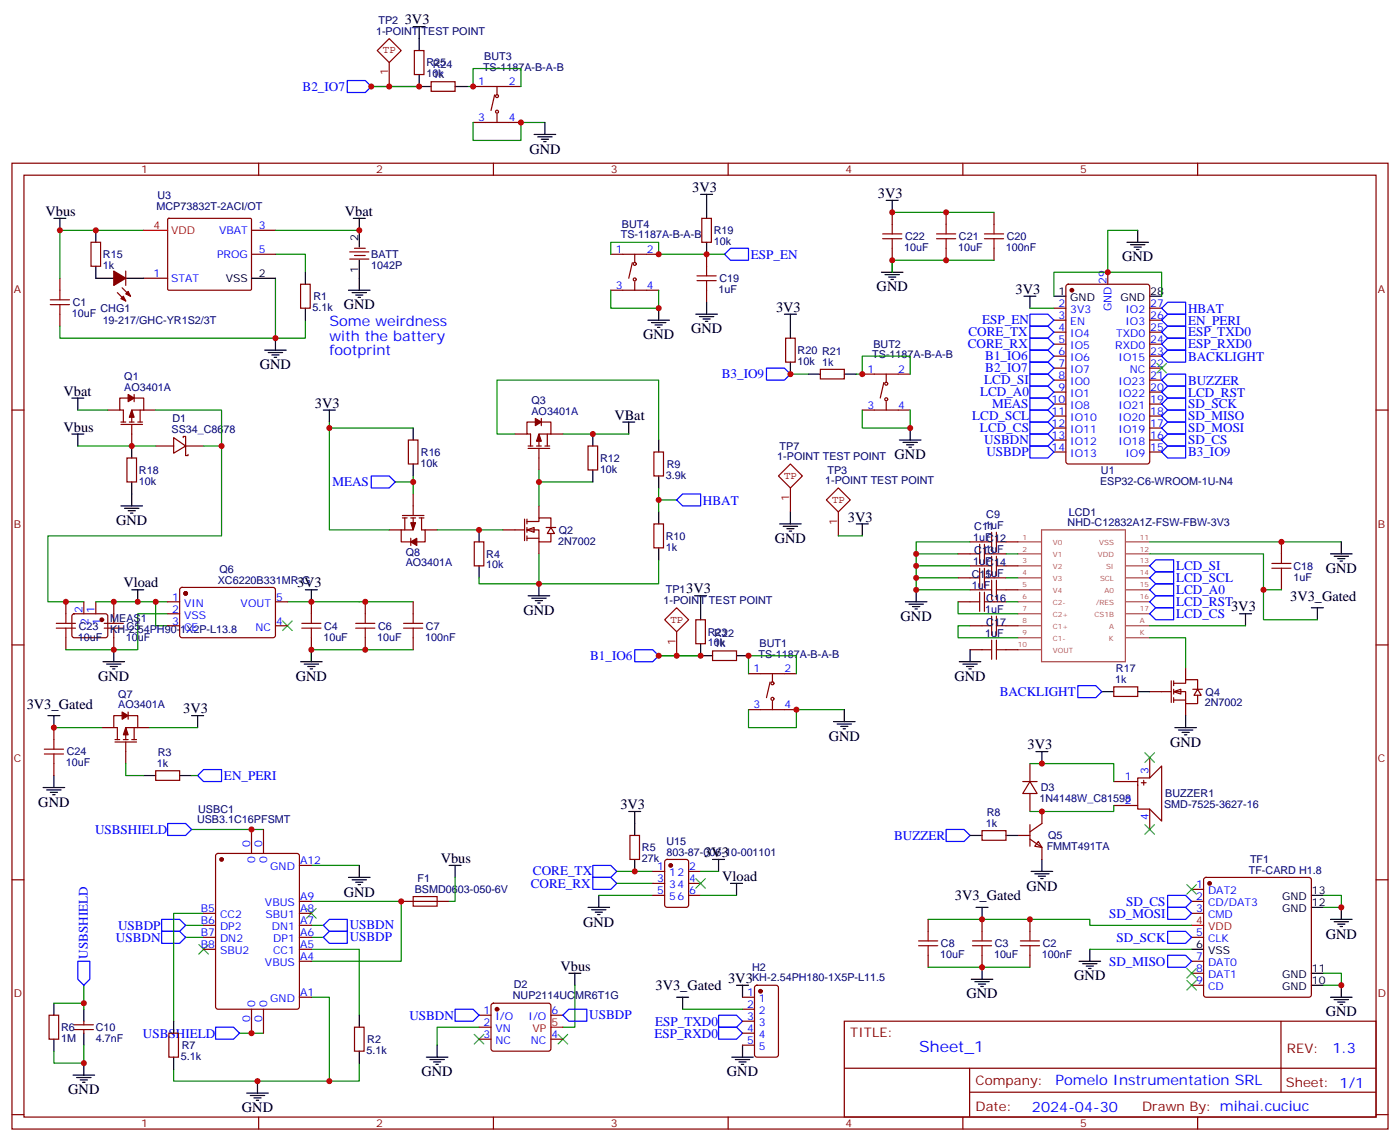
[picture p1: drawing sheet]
<svg xmlns="http://www.w3.org/2000/svg" width="412mm" height="336mm" viewBox="0 0 412 336" stroke-linecap="round" stroke-linejoin="round" font-family="sans-serif">
<g fill="none" stroke="#870000" stroke-width=".35">
<path d="M139.3 36.1h14.2M139.3 25.5h14.2M145.7 27.9l-1.1 4.6M146.4 25.5v2.4M146.4 33.6v2.5M3.5 48h405.4v284.4h-405.4zM7.1 51.6h398.2v277.3h-398.2zM76.2 48v3.6M145.3 48v3.6M214.5 48v3.6M283.6 48v3.6M352.8 48v3.6"/>
<path d="M37 79.8v4.2M49.4 64.5l.3-.2h24.2l.2 .3-.1 20.7-.3 .1h-24.1l-.2-.3zM74.1 67.8h7M74.1 74.9h7M103 74.2h5.7M103 76.3h5.7M104.4 73.1h3.2M104.4 75.2h3.2M17.6 81.9v3.5M17.6 92.5v3.5M34.6 86.1l2.4 2.5M36 84.7l2.5 2.5"/>
<path d="M42.3 81.9h7.1M37.7 117.2h-2.4v3.5h1v3.5M39.5 117.2h2.8v3.5M39.5 116.1v2.2M254 110.1h14.1M260.3 112.6l-1 4.6M261.1 110.1v2.5M261.1 118.3v2.4M3.5 120.7h3.6M31.7 120.7h3.6M35.6 125h6.4M35.6 124.2h1.4"/>
<path d="M37.4 134.8h2.8v7.1h-2.8zM38.1 124.2h1.4M38.8 125v6.3M40.6 124.2h1.4M41.3 120.7v3.5M42.3 120.7h-3.5v3.5M42.3 120.7h3.6M45.9 131.3h5.3M51.2 128.8l3.5 2.5-3.5 2.1zM54 128.8v-.3h.7v2.8M54.7 131.3v2.8h.7v-.3M54.7 131.3h5.3"/>
<path d="M254 120.7h14.1M405.3 120.7h3.6M33.5 177.2v3.5M91.7 177.2v3.5M107.6 177.2v3.5M121.7 177.2v3.5M3.5 189.9h3.6M33.5 187.7v3.6M91.7 187.7v3.6M107.6 187.7v3.6M121.7 187.7v3.6M220.5 198.3h14.1"/>
<path d="M227.5 198.3v2.5M405.3 189.9h3.6M220.5 208.9h14.1M226.8 200.8l-1 4.6M227.5 206.4v2.5M3.5 259h3.6M63.7 251.5l.5-.3h23.3l.6 .5 .1 44.7-.5 .7h-23.5l-.6-.5-.1-44.6zM74.1 244.2v7M77.6 244.2v7M88.2 254.8h3.5M185.6 246h2.8v7h-2.8zM354.8 258.5l.4-.2h30.4l.5 .2 .2 .5v33.9l-.2 .5-.5 .2h-30.4l-.5-.3-.2-.4v-33.9z"/>
<path d="M405.3 259h3.6M60 275.9h3.5M60 268.9h3.5M60 272.4h3.5M60 279.5h3.5M88.2 275.9h3.5M88.2 268.9h3.5M88.2 265.4h3.5M88.2 272.4h3.5M88.2 279.5h3.5M273.4 270.7v3.5M289.3 270.7v3.5"/>
<path d="M303.4 270.7v3.5M351 275.9h3.5M351 268.9h3.5M351 265.4h3.5M351 261.8h3.5M74.1 297.1v7.1M77.6 297.1v7.1M88.2 283h3.5M88.2 293.6h3.5M141.1 298.9h3.5M144.9 295.6l.4-.3h16.3l.5 .3 .2 .5v12.7l-.3 .5-.4 .2h-16.3l-.5-.3-.2-.4v-12.7zM162.3 298.9h3.5"/>
<path d="M273.4 281.2v3.6M289.3 281.2v3.6M303.4 281.2v3.6M351 290.1h3.5M351 286.5h3.5M351 283h3.5M141.1 302.4h3.5M141.1 305.9h3.5M162.3 305.9h3.5M248.7 300.6h156.6v28.3h-156.6zM248.7 314.5h156.5M285.6 314.5v14.1"/>
<path d="M377.3 300.7v20.8M3.5 328.2h3.6M76.2 328.9v3.5M145.3 328.9v3.5M214.5 328.9v3.5M283.6 328.9v3.5M285.6 321.5h119.6M352.8 328.9v3.5M405.3 328.2h3.6"/>
<circle cx="146.4" cy="28.3" r=".44"/>
<circle cx="146.4" cy="32.9" r=".44"/>
<circle cx="261.1" cy="113" r=".44"/>
<circle cx="261.1" cy="117.5" r=".44"/>
<circle cx="227.5" cy="201.2" r=".44"/>
<circle cx="227.5" cy="205.7" r=".44"/>
</g>
<g fill="none" stroke="#000" stroke-width=".35">
<path d="M15.9 64.3h3.5M17.6 64.3v3.5M104.1 64.3h3.5M105.8 64.3v8.4M105.8 76.6v8.8M28.2 81.9h5.3M37 81.9h5.3M74.1 81.9h7M81.1 99.6v3.5M102.7 85.4h6.3M103.7 86.1h4.2M104.8 86.9h2.1"/>
<path d="M105.5 87.6h.7M21.2 117.2h3.5M22.9 117.2v3.5M78 103.1h6.3M79 103.8h4.3M80.1 104.5h2.1M80.8 105.2h.7M21.2 127.8h3.5M22.9 127.8v3.5M38.8 131.3v3.5M183.4 124.2h3.6M185.2 124.2v3.6"/>
<path d="M35.6 148.9h6.4M36.7 149.6h4.2M37.7 150.4h2.2M38.5 151.1h.7M38.8 141.9v7M90 173.6h3.5M91.7 173.6v3.6M155.6 175.4h6.3M156.6 176.1h4.3M157.7 176.8h2.1M158.4 177.5h.7M158.7 171.9v3.5"/>
<path d="M30.3 194.8h6.4M31.4 195.5h4.2M32.5 196.2h2.1M33.2 196.9h.7M33.5 191.3v3.5M88.5 194.8h6.4M89.6 195.5h4.2M90.7 196.2h2.1M91.4 196.9h.7M91.7 191.3v3.5M185.2 238.9h3.5M187 238.9v7.1"/>
<path d="M102.7 258.3h6.3M103.7 259h4.2M104.8 259.7h2.1M105.8 254.8v3.5M187 253v3.5M303.7 256.5h6.4M304.8 257.2h4.2M305.9 258h2.1M306.6 258.7h.7M306.9 253v3.5M105.5 260.4h.7M173.2 267.1h6.4"/>
<path d="M174.3 267.8h4.2M175.3 268.5h2.1M176 269.2h.7M176.4 263.6v3.5M321 279.5v3.5M351 279.5h3.5M386.3 263.6h3.5M386.3 267.1h3.5M391.9 270.7h6.4M393 271.4h4.2M394.1 272.1h2.1M394.8 272.8h.7"/>
<path d="M395.1 267.1v3.6M167.6 286.5h3.5M169.3 286.5v3.6M286.1 288.3h6.4M287.2 289h4.2M288.2 289.7h2.1M288.9 290.4h.7M289.3 284.8v3.5M317.9 283h6.3M318.9 283.7h4.2M320 284.4h2.1M320.7 285.1h.7"/>
<path d="M386.3 286.5h3.5M386.3 290.1h3.5M391.9 293.6h6.4M393 294.3h4.2M394.1 295h2.1M394.8 295.7h.7M395.1 290.1v3.5M75.8 318.3v3.5M125.6 311.2h6.3M126.6 311.9h4.3M127.7 312.6h2.1M128.4 313.3h.7"/>
<path d="M128.8 307.7v3.5M72.7 321.8h6.3M73.7 322.5h4.3M74.8 323.2h2.1M75.5 323.9h.7"/>
</g>
<g fill="none" stroke="#a10000" stroke-width=".35">
<path d="M14.8 89.7h5.7M14.8 88.3h5.7M17.6 85.4v2.9M17.6 89.7v2.8M30.7 184.9h5.6M30.7 183.5h5.6M33.5 180.7v2.8M33.5 184.9v2.8M88.9 184.9h5.6M88.9 183.5h5.6M91.7 180.7v2.8M91.7 184.9v2.8"/>
<path d="M104.8 184.9h5.6M104.8 183.5h5.6M107.6 180.7v2.8M107.6 184.9v2.8M118.9 184.9h5.6M118.9 183.5h5.6M121.7 180.7v2.8M121.7 184.9v2.8M270.6 278.4h5.6M270.6 277h5.6M273.4 274.2v2.8M273.4 278.4v2.8"/>
<path d="M286.5 278.4h5.6M286.5 277h5.6M289.3 274.2v2.8M289.3 278.4v2.8M300.6 278.4h5.6M300.6 277h5.6M303.4 274.2v2.8M303.4 278.4v2.8"/>
</g>
<g fill="none" stroke="#008700" stroke-width=".35">
<path d="M42.3 67.8h-24.7v14.1M81.1 74.9h8.9v5.3M81.1 67.8h24.7M81.1 81.9v17.7h8.9v-5.3M22.9 131.3h23M45.9 120.7h19.4v10.6h-5.3M151.7 127.8h-5.3v-15.9h47.6v17.6M158.7 138.4v3.5h15.9M158.7 141.9v7M194 147.2h5.3M194 143.7v7M49.4 177.2h-3.5v7h3.5"/>
<path d="M84.7 177.2h37M158.7 163.1v8.8h35.3v-7.1M49.4 180.7h-8.8v10.6h-7.1M121.7 191.3h-30v3.5M56.4 244.2h21.2M91.7 254.8h14.1M181.7 256.5h10.6M54.7 272.4h5.3M54.7 275.9h5.3M60 268.9h-8.8v31.7M91.7 265.4h26.5v17.6h-26.5M91.7 279.5h14.1v19.4"/>
<path d="M91.7 272.4h3.5M91.7 275.9h3.5M176.4 263.6h15.9M181.7 260.1h10.6M273.4 270.7h47.6v1.7h30M321 279.5h30M389.8 263.6h5.3v3.5h-5.3M91.7 293.6h5.3v24.7M169.3 290.1v12.3h-3.5M273.4 284.8h30M389.8 286.5h5.3v3.6h-5.3M70.6 304.2h7"/>
<path d="M105.8 313v5.3h-54.6v-3.6M141.1 302.4h-12.3v5.3"/>
</g>
<path d="M42.3 67.8h7.1M351 272.4h3.5M162.3 302.4h3.5" fill="none" stroke="#f00" stroke-width=".35"/>
<g fill="#870000" stroke="#870000" stroke-width=".35">
<path d="M33.5 79.8l3.5 2.1-3.5 2.1z"/>
<path d="M37 86.5l.7-.7 .8 1.4z"/>
<path d="M36.3 87.2l.7 1.4-1.4-.7z"/>
<path d="M38.8 120.7l.7 2.1h-1.4z"/>
<path d="M37.7 116.1l1.8 1.1-1.8 1.1z"/>
<circle cx="356.3" cy="260.1" r=".53"/>
<circle cx="146.4" cy="297.1" r=".53"/>
<circle cx="65.3" cy="253" r=".53"/>
</g>
<g fill="none" stroke="#00f" stroke-width=".35">
<path d="M199.3 147.2l1.8-1.8h5.3v3.5h-5.3zM49.4 242.4h5.3l1.7 1.8-1.7 1.8h-5.3zM174.6 254.8h5.3l1.8 1.7-1.8 1.8h-5.3zM174.6 258.3h5.3l1.8 1.8-1.8 1.7h-5.3zM278.7 244.2h5.3l1.8 1.8-1.8 1.7h-5.3zM47.6 270.7h5.3l1.8 1.7-1.8 1.8h-5.3zM47.6 274.2h5.3l1.8 1.7-1.8 1.8h-5.3zM95.2 272.4l1.8-1.7h5.3v3.5h-5.3zM97 274.2h5.3v3.5h-5.3l-1.8-1.8zM344 263.6h5.2l1.8 1.8-1.8 1.7h-5.2zM344 267.1h5.2l1.8 1.8-1.8 1.8h-5.2zM344 274.2h5.2l1.8 1.7-1.8 1.8h-5.2z"/>
<path d="M344 281.2h5.2l1.8 1.8-1.8 1.8h-5.2zM63.5 302.4h5.3l1.8 1.8-1.8 1.7h-5.3z"/>
</g>
<g fill="none" stroke="#3c3" stroke-width=".35">
<path d="M83.3 182.8l2.8 2.8M86.1 182.8l-2.8 2.8M58.6 278.1l2.8 2.8M61.4 278.1l-2.8 2.8M90.3 267.5l2.8 2.8M93.1 267.5l-2.8 2.8M349.6 260.4l2.8 2.8M352.4 260.4l-2.8 2.8M349.6 285.1l2.8 2.8M349.6 288.6l2.8 2.9M352.4 285.1l-2.8 2.8M352.4 288.6l-2.8 2.9"/>
<path d="M139.7 304.5l2.8 2.8M142.5 304.5l-2.8 2.8M164.4 304.5l2.8 2.8M167.2 304.5l-2.8 2.8"/>
</g>
<g fill="#fff" stroke="#870000" stroke-width=".35">
<path d="M155.2 156l2.1-.7v1.4z"/>
<path d="M162.3 155.3l1 1.8h-2.1z"/>
</g>
<g fill="none" stroke="#870000" stroke-width=".35">
<path d="M26.8 71.3h2.8v7.1h-2.8zM151.7 127.8h3.5M155.6 132h6.3M155.6 131.3h1.4M157.7 124.2h-2.5v3.6h1.1v3.5M158 131.3h1.5M158.7 132v6.4M159.5 124.2h2.8v3.6M159.5 123.2v2.1M160.5 131.3h1.4M161.2 127.8v3.5M162.3 127.8h-3.6v3.5"/>
<path d="M162.3 127.8h3.5M173.2 131.3h2.8v7.1h-2.8zM192.6 133.1h2.8v7h-2.8zM148.2 156h6.3M154.5 152.8v6.4M155.2 153.5h3.5v-1h3.6v2.8M155.2 156h3.5v3.5h3.6v-2.4M155.2 158.5h3.5M155.2 152.8v1.4M155.2 155.3v1.4M155.2 157.8v1.4M158.7 148.9v3.6"/>
<path d="M158.7 159.5v3.6M160.9 155.3h2.8M192.6 154.2h2.8v7.1h-2.8zM14.5 298.9h2.8v7h-2.8zM21.9 303.1h5.6M21.9 301.7h5.6M24.7 300.6v1.1M24.7 303.1v1.1M49.7 304.2h2.9v7h-2.9zM104.4 302.4h2.8v7.1h-2.8z"/>
</g>
<g fill="#870000" stroke="#870000" stroke-width=".35">
<path d="M158.7 127.8l.8 2.1h-1.5z"/>
<path d="M157.7 123.2l1.8 1-1.8 1.1z"/>
</g>
<g fill="none" stroke="#000" stroke-width=".35">
<path d="M28.2 67.8v3.5M28.2 78.4v3.5M174.6 127.8v3.5M174.6 138.4v3.5M194 129.5v3.6M194 140.1v3.6M194 150.7v3.5M194 161.3v3.5M15.9 295.3v3.6M24.7 297.1v3.5M105.8 298.9v3.5M15.9 305.9v3.6"/>
<path d="M21.5 316.5h6.4M22.6 317.2h4.2M23.6 317.9h2.2M24.3 318.6h.7M24.7 304.2v3.5M24.7 313v3.5M51.2 300.6v3.6M51.2 311.2v3.5M105.8 309.5v3.5"/>
</g>
<path d="M165.8 127.8h19.4M24.7 290.1v5.2h-8.8M24.7 295.3v1.8M24.7 307.7v5.3h-8.8v-3.5" fill="none" stroke="#008700" stroke-width=".35"/>
<path d="M22.9 283h3.6v5.3l-1.8 1.8-1.8-1.8z" fill="none" stroke="#00f" stroke-width=".35"/>
<g fill="none" stroke="#a64a4a" stroke-width=".35">
<path d="M299.9 159.5h6.9M306.8 156h24.7v38.8h-24.7zM331.7 159.5h7M299.9 163.1h6.9M299.9 166.6h6.9M299.9 170.1h6.9M299.9 173.6h6.9M299.9 177.2h6.9M331.7 163.1h7M331.7 166.6h7M331.7 170.1h7M331.7 173.6h7"/>
<path d="M331.7 177.2h7M299.9 180.7h6.9M299.9 184.2h6.9M299.9 187.7h6.9M299.9 191.3h6.9M331.7 180.7h7M331.7 184.2h7M331.7 187.7h7"/>
</g>
<g fill="#fff" stroke="#870000" stroke-width=".35">
<path d="M345.7 203.6l2.1-.7v1.4z"/>
<path d="M352.8 202.9l1 1.8h-2.1z"/>
</g>
<g fill="none" stroke="#870000" stroke-width=".35">
<path d="M122.1 14.9h2.8v7h-2.8zM127 24.1h7.1v2.8h-7.1zM179.9 74.9h14.1M186.3 77.3l-1.1 4.6M187 74.9v2.4M206.7 64.3h2.8v7h-2.8zM208.1 74.9v3.5M262.8 62.5v3.5M262.8 73.1v3.5M278.7 62.5v3.5M278.7 73.1v3.5M292.8 62.5v3.5"/>
<path d="M292.8 73.1v3.5M88.5 83.7h2.9v7h-2.9zM179.9 85.4h14.1M187 83v2.4M208.1 85.4v3.6M231.4 99.6h2.8v7h-2.8zM310.4 90.7h3.6M310.4 94.3h3.6M310.4 97.8h3.6M314.2 83.9l.5-.2h23.3l.6 .4 .1 51.8-.5 .6-23.5 .1-.7-.5v-51.7zM326.3 80.2v3.5M338.7 90.7h3.5"/>
<path d="M338.7 94.3h3.5M338.7 97.8h3.5M241.7 108.7h7v2.8h-7zM310.4 101.3h3.6M310.4 104.8h3.6M310.4 108.4h3.6M310.4 111.9h3.6M310.4 115.4h3.6M310.4 119h3.6M338.7 101.3h3.5M338.7 104.8h3.5M338.7 108.4h3.5"/>
<path d="M338.7 111.9h3.5M338.7 115.4h3.5M338.7 119h3.5M120.3 129.5h2.8v7.1h-2.8zM310.4 122.5h3.6M310.4 126h3.6M310.4 129.5h3.6M310.4 133.1h3.6M338.7 122.5h3.5M338.7 126h3.5M338.7 129.5h3.5M338.7 133.1h3.5"/>
<path d="M114.7 156h3.5M118.2 156v3.5h2.8M118.5 151.8h6.4M118.5 152.5h1.4M119.2 152.5v3.5M121 158.5v2.1M121 152.5h1.4M121.7 152.5v3.5h-3.5M121.7 145.4v6.4M123.5 152.5h1.4M124.2 152.5v3.5h1v3.5h-2.4M125.2 156h3.6"/>
<path d="M139.7 159.5h2.8v7.1h-2.8zM285.8 159.5h3.5M296.3 159.5h3.6M377.5 159.5v3.6M19.4 177.2v3.5M24.7 177.2v3.5M28.2 177.2v3.5M49.4 177.2h3.5M53.2 173.1l.4-.2 27.1 .1 .4 .6v13.7l-.7 .4h-27.1l-.4-.7v-13.4zM81.1 177.2h3.6M282.2 163.1h3.6M282.2 170.1h3.6"/>
<path d="M282.2 177.2h3.6M285.8 166.6h3.5M285.8 173.6h3.5M292.8 163.1h3.5M292.8 170.1h3.5M292.8 177.2h3.5M296.3 166.6h3.6M296.3 173.6h3.6M377.5 170.1v3.5M19.4 187.7v3.6M21.4 180.9l.5-.2h9.4l.4 .7v5.9l-.7 .4h-9.4l-.4-.7v-5.6zM49.4 184.2h3.5"/>
<path d="M49.4 180.7h3.5M81.1 184.2h3.6M205 182.5h2.8v7h-2.8zM209.9 191.6h7.1v2.9h-7.1zM285.8 184.2h3.5M285.8 191.3h3.5M296.3 184.2h3.6M296.3 191.3h3.6M349.2 196.6v3.5M15.9 214.2v3.5M30 214.2h3.5M33.9 218.4h6.3"/>
<path d="M33.9 217.7h1.4M36 210.7h-2.5v3.5h1.1v3.5M36.3 217.7h1.4M37 218.4v6.4M37.7 210.7h2.9v3.5M37.7 209.6v2.1M38.8 217.7h1.4M39.5 214.2v3.5M40.6 214.2h-3.6v3.5M40.6 214.2h3.5M328.1 202.2h7v2.8h-7zM338.7 203.6h6.3"/>
<path d="M345 200.4v6.4M345.7 201.2h3.5v-1.1h3.6v2.8M345.7 203.6h3.5v3.6h3.6v-2.5M345.7 206.1h3.5M345.7 200.4v1.5M345.7 202.9v1.4M345.7 205.4v1.4M349.2 207.2v3.5M351.4 202.9h2.8M15.9 224.8v3.5M45.9 226.9h7v2.8h-7zM301.3 230.1h4.2"/>
<path d="M303.4 230.1l2.1 3.5h-4.2zM303.4 224.8v5.3M303.4 233.6v5.3M306.9 238.9v3.5l-3.5 2.5M328.1 230.1h7M328.1 237.1h7M335.1 229h3.6l3.5-3.5v16.2l-3.5-3.5h-3.6zM336.2 230.4h1.4M336.9 229.7v1.4M338.7 223v6M338.7 238.2v6M192.3 256.5h3.5"/>
<path d="M196 253.2l.5-.2h5.6l.7 .4v13l-.4 .7h-5.9l-.7-.4v-13zM202.8 256.5h3.6M289.3 244.5h7v2.9h-7zM299.9 246h3.5M303.4 242.8v6.3M303.4 247l3.5 2.5v3.5M305.9 247.7l1 1.8-2.1-.4zM118.2 265.4h14.1M192.3 263.6h3.5M192.3 260.1h3.5M202.8 263.6h3.6M202.8 260.1h3.6"/>
<path d="M218.7 293.6h3.5M218.7 297.1h3.5M222.5 290.3l.5-.2h5.6l.7 .4v20l-.5 .7h-5.8l-.7-.4-.1-20zM218.7 300.6h3.5M218.7 304.2h3.5M218.7 307.7h3.5"/>
<circle cx="187" cy="77.7" r=".44"/>
<circle cx="187" cy="82.3" r=".44"/>
</g>
<g fill="none" stroke="#000" stroke-width=".35">
<path d="M121.7 7.8h3.5M123.5 7.8v7.1M123.5 21.9v3.6h3.5M134.1 25.5h3.5M157.3 39.6h6.4M160.5 36.1v3.5M158.4 40.3h4.2M159.5 41h2.1M160.2 41.7h.7M206.4 57.2h3.5M208.1 57.2v7.1M261.1 59h3.5"/>
<path d="M262.8 59v3.5M208.1 71.3v3.6M262.8 76.6v3.6M332 71.3h6.3M333 72h4.3M334.1 72.7h2.1M334.8 73.4h.7M335.1 67.8v3.5M90 80.2v3.5M90 90.7v3.6M190.9 94.3h6.3M191.9 95h4.2"/>
<path d="M193 95.7h2.1M193.7 96.4h.7M194 90.7v3.6M205 92.5h6.3M206 93.2h4.3M207.1 93.9h2.1M207.8 94.6h.7M208.1 89v3.5M231.1 92.5h3.5M232.8 92.5v7.1M259.6 80.2h6.4M260.7 80.9h4.2"/>
<path d="M261.8 81.6h2.1M262.5 82.3h.7M301.6 87.2h3.6M303.4 87.2v3.5M310.4 87.2h3.6M338.7 87.2h3.5M232.8 106.6v3.5M238.1 110.1h3.6M248.7 110.1h3.5M95.2 120.7h3.6M97 120.7v3.5M121.7 126v3.5"/>
<path d="M121.7 136.6v3.5M264.9 129.5h6.4M266 130.2h4.2M267.1 131h2.1M267.8 131.7h.7M268.1 126v3.5M141.1 156v3.5M229.7 154.2h6.3M230.7 154.9h4.2M231.8 155.6h2.1M232.5 156.4h.7M232.8 150.7v3.5"/>
<path d="M252.2 154.2h3.6M254 154.2v3.6M395.1 159.5v3.6M38.8 173.6h3.5M40.6 173.6v3.6M141.1 166.6v3.5M204.6 175.4h3.5M206.4 175.4v7.1M266.7 177.2h6.3M267.8 177.9h4.2M268.8 178.6h2.1M269.5 179.3h.7"/>
<path d="M269.9 173.6v3.6M386.3 178.9h3.5M388.1 178.9v3.6M391.9 163.1h6.4M393 163.8h4.2M394.1 164.5h2.1M394.8 165.2h.7M206.4 189.5v3.5h3.5M217 193h3.5M282.6 194.8h6.3M283.6 195.5h4.3M284.7 196.2h2.1"/>
<path d="M285.4 196.9h.7M285.8 191.3v3.5M365.1 180.7h3.6M366.9 180.7v3.5M14.1 210.7h3.5M15.9 210.7v3.5M56.4 210.7h3.6M58.2 210.7v3.5M245.5 212.4h6.4M246.6 213.1h4.2M247.6 213.9h2.2M248.4 214.6h.7"/>
<path d="M248.7 208.9v3.5M324.6 203.6h3.5M335.1 203.6h3.6M346.1 214.2h6.3M347.1 214.9h4.3M348.2 215.6h2.1M348.9 216.3h.7M349.2 210.7v3.5M12.7 231.8h6.3M13.8 232.6h4.2M14.8 233.3h2.1M15.5 234h.7"/>
<path d="M15.9 228.3v3.5M42.3 228.3h3.6M52.9 228.3h3.5M305.2 221.3h3.5M306.9 221.3v3.5M132.3 254.8h3.5M134.1 254.8v3.5M209.9 253h3.5M211.7 253v3.5M285.8 246h3.5M296.3 246h3.6M215.2 260.1h3.5"/>
<path d="M217 260.1v3.5M287.5 267.1h3.5M289.3 267.1v3.6M199.3 293.6h3.5M201.1 293.6v3.5M217 290.1h3.5M218.7 290.1v3.5M215.5 311.2h6.4M216.6 311.9h4.2M217.7 312.6h2.1M218.4 313.3h.7M218.7 307.7v3.5"/>
</g>
<g fill="none" stroke="#008700" stroke-width=".35">
<path d="M109.4 25.5h14.1M137.6 25.5h1.7v-5.3h14.2v5.3M139.3 36.1v5.2h14.2v-5.2h7M179.9 74.9v-3.6h14.1v3.6h19.4M262.8 62.5h30M292.8 76.6h-30v3.6M335.1 67.8h-8.8v12.4M17.6 96v3.6h63.5M179.9 85.4v5.3h14.1v-5.3M303.4 90.7h7M310.4 87.2v-7h31.8v7M232.8 110.1h5.3"/>
<path d="M252.2 110.1h1.8v-5.3h14.1v5.3M22.9 120.7h8.8M65.3 131.3v26.5h-51.2v19.4h10.6M97 124.2v31.8h17.7M97 126h24.7M254 120.7v5.3h14.1v-5.3M116.4 141.9h5.3M121.7 140.1v5.3M128.8 156h19.4M246.9 157.8h7.1M285.8 159.5h-15.9v14.1h15.9M338.7 159.5h56.4"/>
<path d="M28.2 177.2h17.7M141.1 170.1v1.8h17.6M269.9 163.1h12.3M269.9 170.1h12.3M269.9 166.6h15.9M282.2 177.2v3.5h17.7M296.3 163.1h3.6M296.3 170.1h3.6M296.3 177.2h3.6M338.7 163.1h33.5v10.5h5.3M372.2 173.6v8.9h15.9M19.4 191.3h14.1"/>
<path d="M194 193h12.4M220.5 198.3v-5.3h14.1v5.3M285.8 184.2h-3.6v3.5h17.7M338.7 187.7h10.5v8.9M338.7 184.2h28.2M15.9 214.2h14.1M44.1 214.2h14.1M220.5 208.9v5.3h14.1v-5.3h14.1M37 224.8v3.5h5.3M56.4 228.3h1.8M303.4 224.8h24.7v5.3M328.1 237.1v1.8h-24.7"/>
<path d="M134.1 258.3v7.1h-1.8M206.4 256.5h5.3M206.4 263.6h10.6M201.1 297.1h17.6"/>
</g>
<g fill="none" stroke="#00f" stroke-width=".35">
<path d="M102.3 23.7h5.3l1.8 1.8-1.8 1.7h-5.3zM213.4 74.9l1.8-1.8h5.3v3.5h-5.3zM303.4 92.5h5.3l1.7 1.8-1.7 1.7h-5.3zM303.4 96h5.3l1.7 1.8-1.7 1.8h-5.3zM303.4 99.6h5.3l1.7 1.7-1.7 1.8h-5.3zM342.2 90.7l1.8-1.7h5.2v3.5h-5.2zM342.2 97.8l1.8-1.8h5.2v3.6h-5.2zM342.2 94.3l1.8-1.8h5.2v3.5h-5.2zM225.8 108.4h5.3l1.7 1.7-1.7 1.8h-5.3zM303.4 110.1h5.3l1.7 1.8-1.7 1.8h-5.3zM303.4 113.7h5.3l1.7 1.7-1.7 1.8h-5.3zM303.4 106.6h5.3l1.7 1.8-1.7 1.7h-5.3z"/>
<path d="M303.4 103.1h5.3l1.7 1.7-1.7 1.8h-5.3zM303.4 117.2h5.3l1.7 1.8-1.7 1.7h-5.3zM342.2 101.3l1.8-1.7h5.2v3.5h-5.2zM342.2 104.8l1.8-1.7h5.2v3.5h-5.2zM342.2 111.9l1.8-1.8h5.2v3.6h-5.2zM342.2 119l1.8-1.8h5.2v3.5h-5.2zM342.2 115.4l1.8-1.7h5.2v3.5h-5.2zM303.4 120.7h5.3l1.7 1.8-1.7 1.7h-5.3zM303.4 127.8h5.3l1.7 1.7-1.7 1.8h-5.3zM303.4 131.3h5.3l1.7 1.8-1.7 1.7h-5.3zM303.4 124.2h5.3l1.7 1.8-1.7 1.8h-5.3zM342.2 122.5l1.8-1.8h5.2v3.5h-5.2z"/>
<path d="M342.2 126l1.8-1.8h5.2v3.6h-5.2zM342.2 129.5l1.8-1.7h5.2v3.5h-5.2zM342.2 133.1l1.8-1.8h5.2v3.5h-5.2zM109.4 140.1h5.3l1.7 1.8-1.7 1.8h-5.3zM338.7 166.6l1.7-1.8h5.3v3.5h-5.3zM338.7 170.1l1.7-1.8h5.3v3.6h-5.3zM338.7 173.6l1.7-1.7h5.3v3.5h-5.3zM338.7 177.2l1.7-1.8h5.3v3.5h-5.3zM187 191.3h5.3l1.7 1.7-1.7 1.8h-5.3zM338.7 180.7l1.7-1.8h5.3v3.6h-5.3zM317.5 201.9h5.3l1.8 1.7-1.8 1.8h-5.3zM58.2 228.3l1.8-1.7h5.3v3.5h-5.3z"/>
<path d="M134.1 297.1h5.2l1.8 1.8-1.8 1.7h-5.2zM167.6 297.1h5.3v3.5h-5.3l-1.8-1.7zM211.7 298.9h5.3l1.7 1.7-1.7 1.8h-5.3zM211.7 302.4h5.3l1.7 1.8-1.7 1.7h-5.3z"/>
</g>
<g fill="none" stroke="#a10000" stroke-width=".35">
<path d="M208.1 78.4v2.8M260 70.3h5.6M260 68.9h5.6M262.8 66v2.9M262.8 70.3v2.8M275.9 70.3h5.6M275.9 68.9h5.6M278.7 66v2.9M278.7 70.3v2.8M290 70.3h5.6M290 68.9h5.6M292.8 66v2.9"/>
<path d="M292.8 70.3v2.8M205.3 81.2h5.7M205.3 82.6h5.7M208.1 82.6v2.8M289.3 159.5h2.8M292.1 156.7v5.6M293.5 159.5h2.8M293.5 156.7v5.6M285.8 163.1h2.8M285.8 170.1h2.8M285.8 177.2h2.8M288.6 160.2v5.7"/>
<path d="M288.6 167.3v5.6M288.6 174.3v5.7M289.3 166.6h2.8M289.3 173.6h2.8M290 163.1h2.8M290 160.2v5.7M290 167.3v5.6M290 174.3v5.7M290 170.1h2.8M290 177.2h2.8M292.1 163.8v5.6M292.1 170.8v5.7"/>
<path d="M293.5 163.8v5.6M293.5 170.8v5.7M293.5 166.6h2.8M293.5 173.6h2.8M374.6 165.9h5.7M374.6 167.3h5.7M377.5 163.1v2.8M377.5 167.3v2.8M16.6 184.9h5.6M16.6 183.5h5.6M19.4 180.7v2.8M19.4 184.9v2.8"/>
<path d="M289.3 184.2h2.8M289.3 191.3h2.8M292.1 181.4v5.6M292.1 188.5v5.6M293.5 181.4v5.6M293.5 188.5v5.6M293.5 184.2h2.8M293.5 191.3h2.8M15.9 217.7v2.9M13.1 222h5.6M13.1 220.6h5.6M15.9 222v2.8"/>
<path d="M121.7 263.9h7.1v2.9h-7.1z"/>
</g>
<path d="M340.8 107l2.8 2.8M343.6 107l-2.8 2.8M337.3 221.6l2.8 2.8M340.1 221.6l-2.8 2.8M205 258.7l2.8 2.8M207.8 258.7l-2.8 2.8M337.3 242.8l2.8 2.8M340.1 242.8l-2.8 2.8" fill="none" stroke="#3c3" stroke-width=".35"/>
<g fill="#870000" stroke="#870000" stroke-width=".35">
<path d="M37 214.2l.7 2.1h-1.4z"/>
<path d="M36 209.6l1.7 1.1-1.7 1z"/>
<path d="M121 153.9h1.4l-.7 2.1z"/>
<path d="M121 159.5l1.8-1v2.1z"/>
<circle cx="315.7" cy="85.4" r=".53"/>
<circle cx="30" cy="182.5" r=".53"/>
<circle cx="54.7" cy="174.7" r=".53"/>
<circle cx="224" cy="291.8" r=".53"/>
<circle cx="197.6" cy="254.8" r=".53"/>
</g>
<path d="M111.1 14.9l3.6-3.5 3.5 3.5-3.5 3.5zM114.7 18.4v7.1M229.3 140.1l3.5-3.5 3.6 3.5-3.6 3.6zM232.8 143.7v7M243.4 147.2l3.5-3.5 3.6 3.5-3.6 3.5zM246.9 150.7v7.1M195.8 182.5l3.5-3.6 3.5 3.6-3.5 3.5zM199.3 186v7" fill="none" stroke="#900" stroke-width=".35"/>
<g fill="#c00">
<circle cx="81.1" cy="99.6" r=".88"/>
<circle cx="74.1" cy="304.2" r=".88"/>
<circle cx="74.1" cy="244.2" r=".88"/>
<circle cx="97" cy="318.3" r=".88"/>
<circle cx="75.8" cy="318.3" r=".88"/>
<circle cx="38.8" cy="131.3" r=".88"/>
<circle cx="33.5" cy="191.3" r=".88"/>
<circle cx="91.7" cy="177.2" r=".88"/>
<circle cx="107.6" cy="177.2" r=".88"/>
<circle cx="91.7" cy="191.3" r=".88"/>
<circle cx="107.6" cy="191.3" r=".88"/>
<circle cx="105.8" cy="67.8" r=".88"/>
<circle cx="187" cy="256.5" r=".88"/>
<circle cx="289.3" cy="270.7" r=".88"/>
<circle cx="289.3" cy="284.8" r=".88"/>
<circle cx="395.1" cy="290.1" r=".88"/>
<circle cx="395.1" cy="267.1" r=".88"/>
<circle cx="194" cy="147.2" r=".88"/>
<circle cx="158.8" cy="141.9" r=".88"/>
<circle cx="174.6" cy="127.8" r=".88"/>
<circle cx="24.7" cy="295.3" r=".88"/>
<circle cx="24.7" cy="313" r=".88"/>
<circle cx="269.9" cy="163.1" r=".88"/>
<circle cx="269.9" cy="166.6" r=".88"/>
<circle cx="269.9" cy="170.1" r=".88"/>
<circle cx="269.9" cy="173.6" r=".88"/>
<circle cx="377.5" cy="159.5" r=".88"/>
<circle cx="208.1" cy="74.9" r=".88"/>
<circle cx="278.7" cy="76.6" r=".88"/>
<circle cx="262.8" cy="76.6" r=".88"/>
<circle cx="278.7" cy="62.5" r=".88"/>
<circle cx="262.8" cy="62.5" r=".88"/>
<circle cx="254" cy="110.1" r=".88"/>
<circle cx="194" cy="90.7" r=".88"/>
<circle cx="194" cy="74.9" r=".88"/>
<circle cx="139.3" cy="25.5" r=".88"/>
<circle cx="306.9" cy="238.9" r=".88"/>
<circle cx="306.9" cy="224.8" r=".88"/>
<circle cx="326.3" cy="80.2" r=".88"/>
<circle cx="28.2" cy="67.8" r=".88"/>
<circle cx="17.6" cy="67.8" r=".88"/>
<circle cx="45.9" cy="177.2" r=".88"/>
<circle cx="33.5" cy="177.2" r=".88"/>
<circle cx="19.4" cy="177.2" r=".88"/>
<circle cx="65.3" cy="131.3" r=".88"/>
<circle cx="40.6" cy="177.2" r=".88"/>
<circle cx="303.4" cy="270.7" r=".88"/>
<circle cx="15.9" cy="214.2" r=".88"/>
<circle cx="232.8" cy="110.1" r=".88"/>
<circle cx="268.1" cy="126" r=".88"/>
<circle cx="158.8" cy="171.9" r=".88"/>
<circle cx="97" cy="126" r=".88"/>
<circle cx="141.1" cy="156" r=".88"/>
<circle cx="121.7" cy="141.9" r=".88"/>
<circle cx="372.2" cy="173.6" r=".88"/>
<circle cx="118.2" cy="265.4" r=".88"/>
<circle cx="153.5" cy="36.1" r=".88"/>
<circle cx="123.5" cy="25.5" r=".88"/>
<circle cx="220.5" cy="193" r=".88"/>
<circle cx="206.4" cy="193" r=".88"/>
<circle cx="234.6" cy="208.9" r=".88"/>
<circle cx="194" cy="193" r=".88"/>
<circle cx="199.3" cy="193" r=".88"/>
<circle cx="109.4" cy="25.5" r=".88"/>
<circle cx="114.7" cy="25.5" r=".88"/>
</g>
<text font-size="4.6" fill="#00f" x="270.8" y="309.7">Sheet_1</text>
<g font-size="4.2">
<text x="119.2" y="7.1">3V3</text>
<text x="155.9" y="45.2">GND</text>
<text x="203.9" y="56.5">3V3</text>
<text x="258.6" y="58.3">3V3</text>
<text x="13.4" y="63.6">Vbus</text>
<text x="101.6" y="63.6">Vbat</text>
<text x="330.6" y="77">GND</text>
<text x="258.2" y="85.8">GND</text>
<text x="299.2" y="86.5">3V3</text>
<text x="101.2" y="91.1">GND</text>
<text x="228.6" y="91.8">3V3</text>
<text x="189.4" y="99.9">GND</text>
<text x="203.6" y="98.1">GND</text>
<text x="76.6" y="108.7">GND</text>
<text x="18.7" y="116.5">Vbat</text>
<text x="92.8" y="120">3V3</text>
<text x="181" y="123.5">VBat</text>
<text x="18.7" y="127.1">Vbus</text>
<text x="263.5" y="135.2">GND</text>
<text x="34.2" y="154.6">GND</text>
<text x="249.8" y="153.5">3V3</text>
<text x="228.2" y="159.9">GND</text>
<text x="36.3" y="172.9">Vload</text>
<text x="87.5" y="172.9">3V3</text>
<text x="390.5" y="168.7">GND</text>
<text x="202.1" y="174.7">3V3</text>
<text x="362.7" y="180">3V3</text>
<text x="380.1" y="176.8">3V3_Gated</text>
<text x="154.2" y="181">GND</text>
<text x="265.3" y="182.8">GND</text>
<text x="28.9" y="200.4">GND</text>
<text x="87.1" y="200.4">GND</text>
<text x="281.2" y="200.4">GND</text>
<text x="7.9" y="208.6">3V3_Gated</text>
<text x="54" y="210">3V3</text>
<text x="244.1" y="218.1">GND</text>
<text x="302.7" y="220.6">3V3</text>
<text x="344.7" y="219.9">GND</text>
<text x="11.3" y="237.5">GND</text>
<text x="182.7" y="238.2">3V3</text>
<text x="129.8" y="254.1">Vbus</text>
<text x="207.4" y="252.3">3V3</text>
<text x="101.2" y="263.9">GND</text>
<text x="212.7" y="259.4">Vload</text>
<text x="302.3" y="262.2">GND</text>
<text x="281.3" y="265">3V3_Gated</text>
<text x="171.8" y="272.8">GND</text>
<text x="390.5" y="276.3">GND</text>
<text x="165.1" y="285.8">Vbus</text>
<text x="193.1" y="291.5">3V3_Gated</text>
<text x="214.5" y="289.3">3V3</text>
<text x="284.7" y="293.9">GND</text>
<text x="316.4" y="288.6">GND</text>
<text x="390.5" y="299.2">GND</text>
<text x="124.2" y="316.9">GND</text>
<text x="214.1" y="316.9">GND</text>
<text x="20.1" y="322.2">GND</text>
<text x="71.3" y="327.4">GND</text>
</g>
<g font-size="4.2" fill="#00f">
<text x="97" y="96">Some weirdness</text>
<text x="97" y="100.3">with the battery</text>
<text x="97" y="104.5">footprint</text>
<text x="392.5" y="309.9">1.3</text>
<text x="310.9" y="319.5">Pomelo Instrumentation SRL</text>
<text x="304" y="327.3">2024-04-30</text>
</g>
<g font-size="3.9" fill="#00f">
<text x="89.1" y="26.7">B2_IO7</text>
<text x="221.2" y="76.2">ESP_EN</text>
<text x="289.3" y="95.4">ESP_EN</text>
<text x="350" y="92.3">HBAT</text>
<text x="350" y="95.6">EN_PERI</text>
<text x="285.3" y="99">CORE_TX</text>
<text x="350" y="99">ESP_TXD0</text>
<text x="285.1" y="102.5">CORE_RX</text>
<text x="290.2" y="106.1">B1_IO6</text>
<text x="350" y="106.2">BACKLIGHT</text>
<text x="350" y="102.5">ESP_RXD0</text>
<text x="212.6" y="111.4">B3_IO9</text>
<text x="289.9" y="113">LCD_SI</text>
<text x="290.2" y="109.6">B2_IO7</text>
<text x="350" y="113.2">BUZZER</text>
<text x="288.7" y="116.5">LCD_A0</text>
<text x="350" y="116.9">LCD_RST</text>
<text x="286.4" y="123.6">LCD_SCL</text>
<text x="292.2" y="120.2">MEAS</text>
<text x="350" y="120.2">SD_SCK</text>
<text x="350" y="123.7">SD_MISO</text>
<text x="288.7" y="127.1">LCD_CS</text>
<text x="289.9" y="130.8">USBDN</text>
<text x="350" y="127.2">SD_MOSI</text>
<text x="350" y="130.7">SD_CS</text>
<text x="290.6" y="134.3">USBDP</text>
<text x="350" y="134.4">B3_IO9</text>
<text x="97.9" y="143.1">MEAS</text>
<text x="207.1" y="148.7">HBAT</text>
<text x="346.4" y="167.9">LCD_SI</text>
<text x="346.4" y="171.5">LCD_SCL</text>
<text x="346.4" y="175">LCD_A0</text>
<text x="346.4" y="178.5">LCD_RST</text>
<text x="346.4" y="182.1">LCD_CS</text>
<text x="173.8" y="194.3">B1_IO6</text>
<text x="294.5" y="204.9">BACKLIGHT</text>
<text x="66" y="229.7">EN_PERI</text>
<text x="28" y="245.5">USBSHIELD</text>
<text x="263.4" y="247.2">BUZZER</text>
<text x="157" y="257.7">CORE_TX</text>
<text x="156.3" y="261.3">CORE_RX</text>
<text x="331.7" y="266.6">SD_CS</text>
<text x="34.8" y="273.8">USBDP</text>
<text x="103" y="273.6">USBDN</text>
<text x="326.7" y="270.2">SD_MOSI</text>
<text x="34.2" y="277.4">USBDN</text>
<text x="103" y="277.1">USBDP</text>
<text x="328.9" y="277.2">SD_SCK</text>
<text x="25.9" y="282.3" transform="rotate(-90 25.9 282.3)">USBSHIELD</text>
<text x="326.7" y="284.3">SD_MISO</text>
<text x="42.1" y="305.4">USBSHIELD</text>
<text x="120.6" y="300.4">USBDN</text>
<text x="173.6" y="300.1">USBDP</text>
<text x="192.8" y="305.6">ESP_RXD0</text>
<text x="193" y="302.1">ESP_TXD0</text>
</g>
<g font-size="3.9" fill="#800">
<text x="250.5" y="305.2">TITLE:</text>
<text x="379.1" y="309.9">REV:</text>
<text x="287.4" y="319.4">Company:</text>
<text x="378.7" y="320">Sheet: 1/1</text>
<text x="287.4" y="327.1">Date:</text>
<text x="336.4" y="327.2">Drawn By: mihai.cuciuc</text>
</g>
<g font-size="3.2" fill="#000080">
<text x="110.8" y="10.3">1-POINT TEST POINT</text>
<text x="111.5" y="7.1">TP2</text>
<text x="142.6" y="17.6">BUT3</text>
<text x="125.6" y="22.7">10k</text>
<text x="125.6" y="19.6">R25</text>
<text x="127.5" y="23">1k</text>
<text x="127.5" y="19.9">R24</text>
<text x="142.3" y="20.8">TS-1187A-B-A-B</text>
<text x="46.4" y="58.7">U3</text>
<text x="46.1" y="61.9">MCP73832T-2ACI/OT</text>
<text x="182.9" y="70.2">TS-1187A-B-A-B</text>
<text x="183.2" y="67">BUT4</text>
<text x="210.3" y="69">R19</text>
<text x="266.6" y="70.7">C22</text>
<text x="282.5" y="70.7">C21</text>
<text x="296.6" y="70.7">C20</text>
<text x="30.3" y="76">R15</text>
<text x="109.4" y="76">BATT</text>
<text x="210.3" y="72.1">10k</text>
<text x="266.3" y="73.9">10uF</text>
<text x="282.2" y="73.9">10uF</text>
<text x="296.3" y="73.9">100nF</text>
<text x="30.3" y="79.2">1k</text>
<text x="109.4" y="79.2">1042P</text>
<text x="211.9" y="83">C19</text>
<text x="92.3" y="88.3">R1</text>
<text x="211.7" y="86.3">1uF</text>
<text x="21.2" y="93.3">10uF</text>
<text x="21.4" y="90.1">C1</text>
<text x="29.6" y="91.8">CHG1</text>
<text x="30.2" y="95.4">19-217/GHC-YR1S2/3T</text>
<text x="92.1" y="91.6">5.1k</text>
<text x="234.9" y="107.4">10k 1k</text>
<text x="234.9" y="104.3">R20 R21</text>
<text x="256.9" y="105.4">TS-1187A-B-A-B</text>
<text x="257.3" y="102.3">BUT2</text>
<text x="36.6" y="111.9">Q1</text>
<text x="36.6" y="115.1">AO3401A</text>
<text x="156.6" y="119">Q3</text>
<text x="50.8" y="124.2">D1</text>
<text x="156.6" y="122.1">AO3401A</text>
<text x="50.5" y="127.4">SS34_C8678</text>
<text x="123.8" y="137.4">10k</text>
<text x="124" y="134.2">R16</text>
<text x="176.7" y="136">R12</text>
<text x="196.4" y="137.7">R9</text>
<text x="229" y="135.5">1-POINT TEST POINT</text>
<text x="229.7" y="132.4">TP7</text>
<text x="40.9" y="142.7">10k</text>
<text x="40.9" y="139.5">R18</text>
<text x="176.7" y="139.1">10k</text>
<text x="196.1" y="141">3.9k</text>
<text x="243.1" y="142.6">1-POINT TEST POINT</text>
<text x="243.8" y="139.4">TP3</text>
<text x="324.1" y="142.8">ESP32-C6-WROOM-1U-N4</text>
<text x="324.3" y="139.6">U1</text>
<text x="287" y="156">C11</text>
<text x="290.2" y="155.6">1uF</text>
<text x="290.5" y="152.5">C9</text>
<text x="314.5" y="154.9">NHD-C12832A1Z-FSW-FBW-3V3</text>
<text x="314.9" y="151.8">LCD1</text>
<text x="164.4" y="160.4">2N7002</text>
<text x="164.6" y="157.1">Q2</text>
<text x="196.1" y="158.9">R10</text>
<text x="286.6" y="159.2">1uF</text>
<text x="290.5" y="159.5">C12</text>
<text x="119.5" y="166.8">AO3401A</text>
<text x="119.5" y="163.6">Q8</text>
<text x="143.2" y="167.4">10k</text>
<text x="143.2" y="164.2">R4</text>
<text x="196.1" y="162.1">1k</text>
<text x="286.6" y="166.2">1uF</text>
<text x="287" y="163.1">C13</text>
<text x="290.2" y="162.7">1uF</text>
<text x="290.5" y="166.6">C14</text>
<text x="381" y="167.7">C18</text>
<text x="64.1" y="171.9">XC6220B331MR-G</text>
<text x="64.6" y="168.6">Q6</text>
<text x="286.3" y="173.3">1uF</text>
<text x="286.3" y="170.1">C15</text>
<text x="290.2" y="169.8">1uF</text>
<text x="381" y="170.9">1uF</text>
<text x="195.4" y="177.9">1-POINT TEST POINT</text>
<text x="196.1" y="174.7">TP1</text>
<text x="290.5" y="177.2">C16</text>
<text x="23.2" y="185.4">C23</text>
<text x="32.5" y="183.3">MEAS1</text>
<text x="37.3" y="185.4">C5</text>
<text x="95.5" y="185.4">C4</text>
<text x="111.4" y="185.4">C6</text>
<text x="125.5" y="185.4">C7</text>
<text x="290.2" y="180.3">1uF</text>
<text x="290.5" y="184.2">C17</text>
<text x="22.9" y="188.6">10uF</text>
<text x="32.5" y="186.4">KH-2.54PH90-1X2P-L13.8</text>
<text x="37" y="188.6">10uF</text>
<text x="95.2" y="188.6">10uF</text>
<text x="111.1" y="188.6">10uF</text>
<text x="125.2" y="188.6">100nF</text>
<text x="208.5" y="190.3">10k</text>
<text x="208.5" y="187.2">R23</text>
<text x="210.4" y="190.6">1k</text>
<text x="210.4" y="187.4">R22</text>
<text x="223.8" y="190.5">BUT1</text>
<text x="290.2" y="187.4">1uF</text>
<text x="223.4" y="193.6">TS-1187A-B-A-B</text>
<text x="328.7" y="197.9">R17</text>
<text x="328.5" y="201.2">1k</text>
<text x="34.8" y="208.6">AO3401A</text>
<text x="34.8" y="205.4">Q7</text>
<text x="354.9" y="208">2N7002</text>
<text x="355.1" y="204.8">Q4</text>
<text x="19.4" y="225.6">10uF</text>
<text x="19.7" y="222.4">C24</text>
<text x="46.2" y="225.8">1k</text>
<text x="46.5" y="222.6">R3</text>
<text x="306.6" y="232.9">D3</text>
<text x="58.4" y="239.3">USBC1</text>
<text x="306.2" y="236.1">1N4148W_C81598</text>
<text x="342.9" y="237.8">SMD-7525-3627-16</text>
<text x="343.3" y="234.7">BUZZER1</text>
<text x="58" y="242.4">USB3.1C16PFSMT</text>
<text x="290.4" y="243.5">1k</text>
<text x="290.7" y="240.3">R8</text>
<text x="189.1" y="250.6">R5</text>
<text x="196.3" y="252">803-87-006-10-001101</text>
<text x="196.3" y="248.8">U15</text>
<text x="308.3" y="250.3">FMMT491TA</text>
<text x="308.7" y="247">Q5</text>
<text x="189.1" y="253.8">27k</text>
<text x="367.9" y="257.2">TF-CARD H1.8</text>
<text x="368.2" y="254.1">TF1</text>
<text x="122.1" y="262.9">BSMD0603-050-6V</text>
<text x="123" y="259.6">F1</text>
<text x="277.2" y="278.8">C8</text>
<text x="293.1" y="278.8">C3</text>
<text x="307.2" y="278.8">C2</text>
<text x="221.6" y="285.8">H2</text>
<text x="276.9" y="282.1">10uF</text>
<text x="292.8" y="282.1">10uF</text>
<text x="306.9" y="282.1">100nF</text>
<text x="151.3" y="291">D2</text>
<text x="221.6" y="288.9">KH-2.54PH180-1X5P-L11.5</text>
<text x="151.1" y="294.2">NUP2114UCMR6T1G</text>
<text x="18" y="303.5">R6</text>
<text x="28.2" y="303.5">C10</text>
<text x="18" y="306.7">1M</text>
<text x="28.2" y="306.7">4.7nF</text>
<text x="53.5" y="308.8">R7</text>
<text x="107.9" y="310.3">5.1k</text>
<text x="108.2" y="307.1">R2</text>
<text x="53.3" y="312.1">5.1k</text>
</g>
<g font-size="3.2" fill="#900">
<text x="112.8" y="15.7">TP</text>
<text x="114.3" y="22.2" transform="rotate(-90 114.3 22.2)">1</text>
<text x="231" y="140.9">TP</text>
<text x="232.5" y="147.4" transform="rotate(-90 232.5 147.4)">1</text>
<text x="245.1" y="148">TP</text>
<text x="246.6" y="154.5" transform="rotate(-90 246.6 154.5)">1</text>
<text x="197.5" y="183.3">TP</text>
<text x="199" y="189.8" transform="rotate(-90 199 189.8)">1</text>
</g>
<g font-size="3.2" fill="#00f">
<text x="140.9" y="25.1">1</text>
<text x="149.9" y="25.1">2</text>
<text x="140.9" y="35.7">3</text>
<text x="149.9" y="35.7">4</text>
<text x="64.6" y="68.9">VBAT</text>
<text x="76.2" y="67.5">3</text>
<text x="63.9" y="75.9">PROG</text>
<text x="76.2" y="74.5">5</text>
<text x="181.4" y="74.5">1</text>
<text x="190.5" y="74.5">2</text>
<text x="45.3" y="81.6">1</text>
<text x="50.4" y="83">STAT</text>
<text x="326" y="83.7" transform="rotate(-90 326 83.7)">29</text>
<text x="181.4" y="85.1">3</text>
<text x="190.5" y="85.1">4</text>
<text x="311.8" y="93.9">3</text>
<text x="311.8" y="90.4">2</text>
<text x="315.3" y="95.7">EN</text>
<text x="315.3" y="92.1">3V3</text>
<text x="327.4" y="91.7" transform="rotate(-90 327.4 91.7)">GND</text>
<text x="331.5" y="92.1">IO2</text>
<text x="331.5" y="95.7">IO3</text>
<text x="338.8" y="90.4">27</text>
<text x="338.8" y="93.9">26</text>
<text x="311.8" y="101">5</text>
<text x="311.8" y="97.4">4</text>
<text x="315.3" y="99.2">IO4</text>
<text x="328.8" y="99.2">TXD0</text>
<text x="338.8" y="97.4">25</text>
<text x="338.8" y="101">24</text>
<text x="311.8" y="104.5">6</text>
<text x="315.3" y="106.3">IO6</text>
<text x="315.3" y="102.7">IO5</text>
<text x="328.5" y="102.7">RXD0</text>
<text x="329.5" y="106.3">IO15</text>
<text x="338.8" y="104.5">23</text>
<text x="255.5" y="109.8">1</text>
<text x="264.6" y="109.8">2</text>
<text x="311.8" y="111.5">8</text>
<text x="311.8" y="108">7</text>
<text x="315.3" y="113.3">IO0</text>
<text x="315.3" y="109.8">IO7</text>
<text x="329.5" y="113.3">IO23</text>
<text x="332.8" y="109.8">NC</text>
<text x="338.8" y="108">22</text>
<text x="338.8" y="111.5">21</text>
<text x="309.8" y="118.6">10</text>
<text x="311.8" y="115.1">9</text>
<text x="315.3" y="116.8">IO1</text>
<text x="329.5" y="116.8">IO22</text>
<text x="338.8" y="115.1">20</text>
<text x="338.8" y="118.6">19</text>
<text x="255.5" y="120.4">3</text>
<text x="264.6" y="120.4">4</text>
<text x="309.8" y="125.7">12</text>
<text x="309.8" y="122.1">11</text>
<text x="315.3" y="123.9">IO10</text>
<text x="315.3" y="120.4">IO8</text>
<text x="329.5" y="120.4">IO21</text>
<text x="329.5" y="123.9">IO20</text>
<text x="338.8" y="122.1">18</text>
<text x="338.8" y="125.7">17</text>
<text x="309.8" y="129.2">13</text>
<text x="315.3" y="131">IO12</text>
<text x="315.3" y="127.4">IO11</text>
<text x="329.5" y="127.4">IO19</text>
<text x="329.5" y="131">IO18</text>
<text x="338.8" y="129.2">16</text>
<text x="309.8" y="132.7">14</text>
<text x="315.3" y="134.5">IO13</text>
<text x="331.5" y="134.5">IO9</text>
<text x="338.8" y="132.7">15</text>
<text x="50.7" y="176.8">1</text>
<text x="54.2" y="178.6">VIN</text>
<text x="70.9" y="178.6">VOUT</text>
<text x="81.3" y="176.8">5</text>
<text x="24.3" y="180.5" transform="rotate(-90 24.3 180.5)">2</text>
<text x="26.1" y="184" transform="rotate(-90 26.1 184)">2</text>
<text x="27.9" y="180.5" transform="rotate(-90 27.9 180.5)">1</text>
<text x="29.6" y="184" transform="rotate(-90 29.6 184)">1</text>
<text x="50.7" y="180.3">2</text>
<text x="50.7" y="183.9">3</text>
<text x="54.2" y="182.1">VSS</text>
<text x="54.2" y="185.6">CE</text>
<text x="75.2" y="185.6">NC</text>
<text x="81.3" y="183.9">4</text>
<text x="222" y="198">1</text>
<text x="231.1" y="198">2</text>
<text x="222" y="208.6">3</text>
<text x="231.1" y="208.6">4</text>
<text x="338.3" y="228" transform="rotate(-90 338.3 228)">3</text>
<text x="331.4" y="229.7">1</text>
<text x="331.4" y="236.8">2</text>
<text x="338.3" y="241.3" transform="rotate(-90 338.3 241.3)">4</text>
<text x="73.7" y="249.5" transform="rotate(-90 73.7 249.5)">0</text>
<text x="77.3" y="249.5" transform="rotate(-90 77.3 249.5)">0</text>
<text x="75.1" y="254" transform="rotate(-90 75.1 254)">0</text>
<text x="78.7" y="254" transform="rotate(-90 78.7 254)">0</text>
<text x="79.6" y="256.2">GND</text>
<text x="88.4" y="254.4">A12</text>
<text x="193.6" y="256.2">1</text>
<text x="197.1" y="258">12</text>
<text x="203" y="256.2">2</text>
<text x="193.6" y="259.7">3</text>
<text x="193.6" y="263.2">5</text>
<text x="197.1" y="261.5">34</text>
<text x="203" y="263.2">6</text>
<text x="203" y="259.7">4</text>
<text x="352.3" y="261.5">1</text>
<text x="355.8" y="263.2">DAT2</text>
<text x="59.1" y="268.5">B5</text>
<text x="78.1" y="266.8">VBUS</text>
<text x="88.4" y="268.5">A8</text>
<text x="88.4" y="265">A9</text>
<text x="197.1" y="265">56</text>
<text x="352.3" y="268.5">3</text>
<text x="352.3" y="265">2</text>
<text x="355.8" y="266.8">CD/DAT3</text>
<text x="59.1" y="272.1">B6</text>
<text x="59.1" y="275.6">B7</text>
<text x="64.8" y="270.3">CC2</text>
<text x="64.8" y="273.8">DP2</text>
<text x="78.2" y="270.3">SBU1</text>
<text x="80.1" y="273.8">DN1</text>
<text x="88.4" y="275.6">A6</text>
<text x="88.4" y="272.1">A7</text>
<text x="352.3" y="275.6">5</text>
<text x="355.8" y="270.3">CMD</text>
<text x="59.1" y="279.1">B8</text>
<text x="64.8" y="277.4">DN2</text>
<text x="64.8" y="280.9">SBU2</text>
<text x="80.4" y="280.9">CC1</text>
<text x="80.5" y="277.4">DP1</text>
<text x="88.4" y="279.1">A5</text>
<text x="355.8" y="277.4">CLK</text>
<text x="78.1" y="284.4">VBUS</text>
<text x="88.4" y="282.6">A4</text>
<text x="352.3" y="286.2">8</text>
<text x="352.3" y="282.6">7</text>
<text x="355.8" y="287.9">DAT1</text>
<text x="355.8" y="284.4">DAT0</text>
<text x="88.4" y="293.2">A1</text>
<text x="220.1" y="293.2">1</text>
<text x="352.3" y="289.7">9</text>
<text x="355.8" y="291.5">CD</text>
<text x="75.1" y="296.4" transform="rotate(-90 75.1 296.4)">0</text>
<text x="78.7" y="296.4" transform="rotate(-90 78.7 296.4)">0</text>
<text x="79.6" y="295">GND</text>
<text x="142.4" y="298.5">1</text>
<text x="162.5" y="298.5">6</text>
<text x="220.1" y="296.8">2</text>
<text x="223.6" y="295">1</text>
<text x="223.6" y="298.5">2</text>
<text x="73.7" y="300.9" transform="rotate(-90 73.7 300.9)">0</text>
<text x="77.3" y="300.9" transform="rotate(-90 77.3 300.9)">0</text>
<text x="142.4" y="302">2</text>
<text x="142.4" y="305.6">3</text>
<text x="145.9" y="300.3">I/O</text>
<text x="145.9" y="303.8">VN</text>
<text x="155.7" y="300.3">I/O</text>
<text x="162.5" y="305.6">4</text>
<text x="220.1" y="300.3">3</text>
<text x="220.1" y="303.8">4</text>
<text x="223.6" y="302">3</text>
<text x="223.6" y="305.6">4</text>
<text x="145.9" y="307.3">NC</text>
<text x="156.4" y="307.3">NC</text>
<text x="220.1" y="307.3">5</text>
<text x="223.6" y="309.1">5</text>
</g>
<g font-size="3.2" fill="#800">
<text x="41.6" y="51">1</text>
<text x="110.8" y="51">2</text>
<text x="179.9" y="51">3</text>
<text x="249.1" y="51">4</text>
<text x="318.2" y="51">5</text>
<text x="4.1" y="86.1">A</text>
<text x="405.9" y="86.1">A</text>
<text x="4.1" y="155.3">B</text>
<text x="405.9" y="155.3">B</text>
<text x="4.1" y="224.4">C</text>
<text x="405.9" y="224.4">C</text>
<text x="4.1" y="293.6">D</text>
<text x="405.9" y="293.6">D</text>
<text x="41.6" y="331.9">1</text>
<text x="110.8" y="331.9">2</text>
<text x="179.9" y="331.9">3</text>
<text x="249.1" y="331.9">4</text>
<text x="318.2" y="331.9">5</text>
</g>
<g font-size="3.2" fill="#f00">
<text x="45.3" y="67.5">4</text>
<text x="50.4" y="68.9">VDD</text>
<text x="352.3" y="272.1">4</text>
<text x="355.8" y="273.8">VDD</text>
<text x="156.9" y="303.8">VP</text>
<text x="162.5" y="302">5</text>
</g>
<g font-size="3.2">
<text x="105.5" y="71" transform="rotate(-90 105.5 71)">2</text>
<text x="66.5" y="83">VSS</text>
<text x="76.2" y="81.6">2</text>
<text x="105.5" y="80.4" transform="rotate(-90 105.5 80.4)">1</text>
<text x="311.8" y="86.9">1</text>
<text x="315.3" y="88.6">GND</text>
<text x="330.1" y="88.6">GND</text>
<text x="338.8" y="86.9">28</text>
<text x="386.5" y="263.2">13</text>
<text x="377.7" y="265">GND</text>
<text x="377.7" y="268.5">GND</text>
<text x="386.5" y="266.8">12</text>
<text x="352.3" y="279.1">6</text>
<text x="355.8" y="280.9">VSS</text>
<text x="377.7" y="287.9">GND</text>
<text x="386.5" y="286.2">11</text>
<text x="377.7" y="291.5">GND</text>
<text x="386.5" y="289.7">10</text>
</g>
<g font-size="2.1" fill="#a54b4b">
<text x="301.2" y="158.8">1</text>
<text x="310.2" y="160.6">V0</text>
<text x="323.8" y="160.6">VSS</text>
<text x="335.8" y="158.8">11</text>
<text x="301.2" y="162.4">2</text>
<text x="301.2" y="165.9">3</text>
<text x="310.2" y="164.1">V1</text>
<text x="310.2" y="167.6">V2</text>
<text x="323.4" y="164.1">VDD</text>
<text x="325.8" y="167.6">SI</text>
<text x="335.8" y="162.4">12</text>
<text x="335.8" y="165.9">13</text>
<text x="301.2" y="169.4">4</text>
<text x="301.2" y="172.9">5</text>
<text x="310.2" y="171.2">V3</text>
<text x="324" y="171.2">SCL</text>
<text x="335.8" y="169.4">14</text>
<text x="335.8" y="172.9">15</text>
<text x="301.2" y="176.5">6</text>
<text x="301.2" y="180">7</text>
<text x="310.2" y="174.7">V4</text>
<text x="310.2" y="178.2">C2-</text>
<text x="322.9" y="178.2">/RES</text>
<text x="325.3" y="174.7">A0</text>
<text x="335.8" y="176.5">16</text>
<text x="335.8" y="180">17</text>
<text x="301.2" y="183.5">8</text>
<text x="310.2" y="181.7">C2+</text>
<text x="310.2" y="185.3">C1+</text>
<text x="322.4" y="181.7">CS1B</text>
<text x="326.7" y="185.3">A</text>
<text x="335.8" y="183.5">A</text>
<text x="299.8" y="190.6">10</text>
<text x="301.2" y="187.1">9</text>
<text x="310.2" y="188.8">C1-</text>
<text x="326.7" y="188.8">K</text>
<text x="335.8" y="187.1">K</text>
<text x="310.2" y="192.3">VOUT</text>
</g>
</svg>
